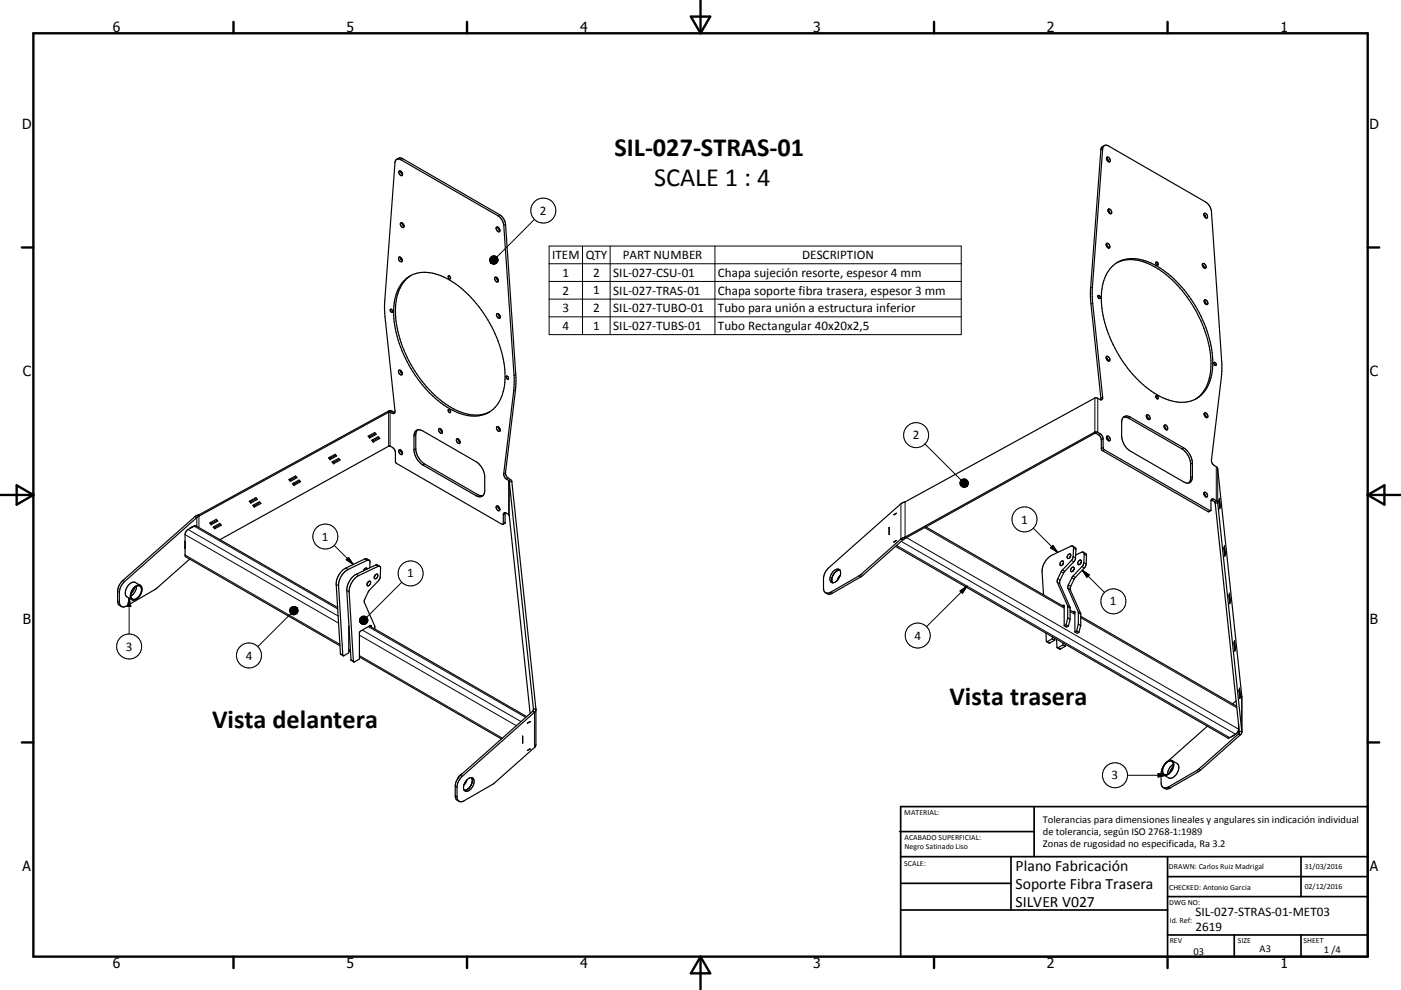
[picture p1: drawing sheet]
<svg xmlns="http://www.w3.org/2000/svg" width="420mm" height="297mm" viewBox="0 0 420 297" stroke-linecap="round" stroke-linejoin="round" font-family="sans-serif">
<g fill="none" stroke="#000" stroke-width=".36">
<path d="M118.9 47.8l.9-.4 .9 .2 29.1 16.8a4 4 0 0 1 1.8 2.9l3.1 47-.2 2.7-3 24.8a2.29 2.29 0 0 0 1.7 2.2l.3 .5M119.6 51.4a.85 .85 0 0 1 1 .3 .85 .85 0 0 1 0 1 .94 .94 0 0 1-1-1.3zM120.1 51.3l.6 1.1M331.1 43.7l-.8 .5-.2 .8-3.2 43.3 3.1 31.6M331.7 47.5l.6 1M331.8 47.2a.83 .83 0 0 1 .9 .4 .83 .83 0 0 1-.1 1 1.01 1.01 0 0 1-.8-1.4zM119.5 77.2a.81 .81 0 0 1 .9 .4 .81 .81 0 0 1 0 .9 1 1 0 0 1-.9-1.3zM120 77.2l.2 .6 .4 .4M120.1 66.9a.76 .76 0 0 1 .9 .4 .76 .76 0 0 1-.2 1 1.1 1.1 0 0 1-.7-1.4zM120.5 66.9l.6 1M148.8 68.2a.76 .76 0 0 1 .9 .4 .76 .76 0 0 1-.2 .9 1.11 1.11 0 0 1-.7-1.3zM149.3 68.2l.2 .6 .4 .4"/>
<path d="M331.6 73.3l.6 1.1M331.7 73.1a.77 .77 0 0 1 .9 .4 .77 .77 0 0 1-.2 .9 1.1 1.1 0 0 1-.7-1.3zM332.2 63l.5 .6 .1 .5M332.3 62.8a.76 .76 0 0 1 .9 .4 .76 .76 0 0 1-.3 .9l-.6-.6zM335.4 78.5a11.5 11.5 0 0 1 10.6 .9 36.4 36.4 0 0 1 17.6 30.4 11.4 11.4 0 0 1-5.2 10M335.4 78.5a12.5 12.5 0 0 1 10.9 1.6 36.7 36.7 0 0 1 16.8 30 11.4 11.4 0 0 1-4.7 9.6M335.4 78.5a10.8 10.8 0 0 0-5.2 10 36.7 36.7 0 0 0 10.1 24.6 21.4 21.4 0 0 0 13.9 7.6l2.2-.2 2-.7M346.6 78.6a.47 .47 0 0 1 .6 .3 .47 .47 0 0 1-.3 .6l-.3-.3zM360.5 79.4l.6 1M360.5 79.1a.76 .76 0 0 1 .9 .4 .76 .76 0 0 1-.2 1 1.09 1.09 0 0 1-.7-1.4zM360.9 64.3l.6 1.1M361 64.1a.83 .83 0 0 1 .9 .3 .83 .83 0 0 1-.1 1 .99 .99 0 0 1-.8-1.3z"/>
<path d="M117.1 92.8a.57 .57 0 0 1 .5 .3 .57 .57 0 0 1 0 .6l-.5-.4zM121 84.3a9.6 9.6 0 0 1 11.2-1.6 33.9 33.9 0 0 1 16.7 18.6 24.9 24.9 0 0 1 1.5 17.7 8.8 8.8 0 0 1-11.5 5.4 29.6 29.6 0 0 1-15.7-13.8 31.2 31.2 0 0 1-4.9-20.7 11.3 11.3 0 0 1 2.7-5.6zM123.2 82.7a11.9 11.9 0 0 0-4.7 10.6 36.6 36.6 0 0 0 17.6 29.4 11.6 11.6 0 0 0 10.7 .9M134.4 82.8a.46 .46 0 0 1 .6 .3 .46 .46 0 0 1-.2 .5l-.4-.3zM148.4 83.3a.77 .77 0 0 1 .9 .4 .77 .77 0 0 1-.2 .9 1.1 1.1 0 0 1-.7-1.3zM148.8 83.2l.2 .5 .4 .5M148.9 94.2a.76 .76 0 0 1 .9 .4 .76 .76 0 0 1-.2 .9 1.07 1.07 0 0 1-.7-1.3zM149.4 94.1l.6 1.1M329.2 88.7a.46 .46 0 0 1 .6 .3 .46 .46 0 0 1-.3 .5l-.3-.3zM361 90.3l.5 .5 .1 .5M361.1 90a.76 .76 0 0 1 .9 .4 .76 .76 0 0 1-.2 1 1.12 1.12 0 0 1-.7-1.4zM119.5 111.1a.77 .77 0 0 1 .9 .4 .77 .77 0 0 1-.2 1 1.09 1.09 0 0 1-.7-1.4z"/>
<path d="M120 111.1l.2 .7 .4 .3M151.8 112.9a.48 .48 0 0 1 .6 .2 .48 .48 0 0 1-.3 .6l-.3-.3zM331.6 107.2l.6 1.1M331.6 107.3a.45 .45 0 0 1 .5-.4 .45 .45 0 0 1 .4 .4 .54 .54 0 0 1 .3 .6 .54 .54 0 0 1-.6 .4M331.6 107.3l.2 .6 .4 .4M346.6 118.8a.46 .46 0 0 1 .6 .2 .46 .46 0 0 1-.3 .6l-.3-.3zM364 108.7a.46 .46 0 0 1 .6 .3 .46 .46 0 0 1-.3 .6l-.3-.3zM98.5 137.4l2-1.1 .4 .5-2 1.1zM98.8 137.2l.2 .3M99 137.5l-.1 .4M99.6 138.6l1.9-1.1 .5 .5-2 1.1zM99.9 138.4l.2 .3"/>
<path d="M100.1 138.7l-.1 .4M100.7 136.6l-1.7 .9M101.8 137.8l-1.7 .9M110.4 130.9l2-1.1 .4 .5-2 1.1zM110.7 130.7l.2 .3M110.9 131l-.1 .4M111.4 132.1l2-1.1 .5 .5-2 1.1zM111.7 131.9l.3 .3M112 132.2l-.1 .4M112.6 130.1l-1.7 .9M113.6 131.3l-1.6 .9M116.5 123.7l.5-.1 .9 .5 .5-.4"/>
<path d="M116.5 123.7l-56.9 31.1M116.6 123.2l-.1 .5M116.6 123.2h.7l1.1 .6M116.6 123.2l-56.9 31.2M118.4 123.7l-3.1-31.6 3.1-43.3a1.05 1.05 0 0 1 .6-1 1.05 1.05 0 0 1 1.2 .1l29.1 16.8a4 4 0 0 1 1.7 2.9l3.2 47-.2 2.7-3 24.8a2.14 2.14 0 0 0 1.5 2.1l.2 .4M119.6 135.1a.77 .77 0 0 1 1 .3 .77 .77 0 0 1-.3 1 1.09 1.09 0 0 1-.7-1.3zM120.1 135l.2 .7 .4 .3M124.6 129.4a1.7 1.7 0 0 1 2.2-.1l15.9 9.2a5.9 5.9 0 0 1 2.6 4.6v4.1a1.62 1.62 0 0 1-.7 1.7 1.62 1.62 0 0 1-1.9-.2l-15.9-9.2a5.8 5.8 0 0 1-2.7-4.6v-4.4zM125.2 129l-.5 1.2v4.4a5.8 5.8 0 0 0 2.6 4.6l15.9 9.2 1.6 .3M131.6 128.7a.77 .77 0 0 1 .9 .4 .77 .77 0 0 1-.2 .9 1.09 1.09 0 0 1-.7-1.3zM132 128.6l.6 1.1M134.4 122.9a.47 .47 0 0 1 .6 .3 .47 .47 0 0 1-.2 .6l-.4-.4z"/>
<path d="M136.9 131.7a.84 .84 0 0 1 .9 .4 .84 .84 0 0 1-.1 1 1.02 1.02 0 0 1-.8-1.4zM137.4 131.7l.1 .5 .4 .5M148.9 128.1a.76 .76 0 0 1 .9 .4 .76 .76 0 0 1-.2 .9 1.11 1.11 0 0 1-.7-1.3zM149.4 128l.1 .6 .5 .5M328.1 130.1l.4-.1 .8 .4 .6 .7 .3 .9v2.6l.3 .6 31.7 18.3 .8-.3M328.1 130.1l-56.8 31.5M328.2 129.6l.9 .1 1.4 1.1 .2 .9v2.6l.2 .5 32 18.4M328.2 129.6l-.1 .5M328.2 129.6l-56.9 31.5M331.7 131.2l.6 1M331.8 130.9a.83 .83 0 0 1 .9 .4 .83 .83 0 0 1-.1 1 1.02 1.02 0 0 1-.8-1.4zM336.8 125.2h.8l.8 .3 15.9 9.2a6.1 6.1 0 0 1 2.7 4.2v4.7l-.6 1.3"/>
<path d="M336.9 125l.8-.2 .9 .2 16.2 9.3a5.8 5.8 0 0 1 2.7 4.6v4.1a1.62 1.62 0 0 1-.8 1.7 1.62 1.62 0 0 1-1.9-.1l-15.9-9.2a5.8 5.8 0 0 1-2.6-4.6v-4.5zM343.7 124.8l.6 1M343.7 124.5a.83 .83 0 0 1 .9 .4 .83 .83 0 0 1 0 1 1.02 1.02 0 0 1-.9-1.4zM349 127.9l.5 .5 .1 .5M349 127.9a.45 .45 0 0 1 .4-.4 .45 .45 0 0 1 .5 .4 .55 .55 0 0 1 .2 .6 .55 .55 0 0 1-.5 .4M349 127.9l.6 1M361 124.2l.5 .5 .1 .6M361.1 124a.76 .76 0 0 1 .9 .4 .76 .76 0 0 1-.2 .9 1.12 1.12 0 0 1-.7-1.3zM56.9 158.5h.1M57.6 158.1l-.7 .4M58.5 155l-21.7 19.1a4.6 4.6 0 0 0-1.5 3.3v3.5l.4 .6 .7 .4M58.5 155l.5 .3"/>
<path d="M59 155.3l-21.6 19.2a4.8 4.8 0 0 0-1.6 3.2v3.2l.1 .5 .5 .5M59.6 154.8l-.6 .5M59.7 154.4l-.1 .4M59.7 154.4l-1.2 .6M62.9 156.9l1.9-1.1 .5 .5-2 1.1zM63.2 156.7l.2 .3M63.4 157l-.1 .4M63.9 158.1l2-1.1 .4 .6-1.9 1zM64.2 157.9l.2 .3M64.4 158.2v.4M65.1 156.1l-1.7 .9M66.1 157.3l-1.7 .9"/>
<path d="M74.7 150.4l2-1.1 .5 .5-2 1.1zM75.1 150.2l.2 .3M75.3 150.5l-.1 .4M75.8 151.6l2-1.1 .4 .6-2 1zM76.1 151.4l.2 .3M76.3 151.7l-.1 .4M76.9 149.6l-1.6 .9M78 150.8l-1.7 .9M86.6 143.9l2-1.1 .5 .5-2 1.1zM86.9 143.7l.3 .3M87.2 144l-.1 .4M87.7 145.1l1.9-1.1 .5 .5-2 1.1z"/>
<path d="M88 144.9l.2 .3M88.2 145.2l-.1 .4M88.8 143.1l-1.6 .9M89.9 144.3l-1.7 .9M148.8 151.9a.76 .76 0 0 1 .9 .4 .76 .76 0 0 1-.2 .9 1.12 1.12 0 0 1-.7-1.3zM149.3 151.8l.6 1.1M150.8 157.3h-.3l-31.7-18.3-.3-.4-.1-3.5-.6-.7-1-.6-50.9 28.1M151.4 153.8l1.1 .5 .2 .5 6.2 59.3M151.4 153.8l-.5 .5-.1 3M151.5 153.8l-.1 3.1-.6 .4M152.7 144.6l7.2 68.1M153.5 144.5l-.8 .1"/>
<path d="M153.5 144.5l7.2 68.2M266.5 158.3l.1 2zM268 154.4l.7-.4zM268 154.4h.1M277.6 158.1l41.5 23.9M360.9 148l.4 .4 .2 .7M361 147.8a.76 .76 0 0 1 .9 .4 .76 .76 0 0 1-.2 .9 1.07 1.07 0 0 1-.7-1.3zM363.1 150l1 .5 .2 .4M364.3 150.9l7.3 68.6M365.1 150.9h-.8M365.1 150.9l-.3-.6-.9-.5a.54 .54 0 0 0-.6-.1 .54 .54 0 0 0-.2 .6l-.2 2.9M365.1 150.9l7.2 68.5"/>
<path d="M365.5 150l.2 2.6zM365.6 149.5l.2 2.6zM365.7 152.4h-.1M365.8 151.9h.1M40.2 176.3a1.29 1.29 0 0 1 1.1-.8 1.29 1.29 0 0 1 1.2 .8 3.3 3.3 0 0 1-2.7 3.7 2.11 2.11 0 0 1-.1-3.2zM40.3 176.3l-1 1.7M40.3 176.3a1.1 1.1 0 0 1 1.2-.6 1.1 1.1 0 0 1 .9 .9 2.81 2.81 0 0 1-2.6 3.2 2.3 2.3 0 0 1 .5-3.5zM40.9 175.9a3.5 3.5 0 0 1-1.7 2.9M42.1 175.6l-1.5-.9a2.84 2.84 0 0 0-3 3l.3 1.2 1.7 1M55.5 162.4h.1M55.5 164.4v.1M56.9 167.7l-10.2 9-8.8 5.1-.8 .3-.7-.2"/>
<path d="M109.2 171.1l-.1 .1M109.4 170.6l-.2 .5M110.1 170.7a.52 .52 0 0 0-.6-.3 .52 .52 0 0 0-.4 .6M110.4 174.6l-.3 .5M110.5 174.5a.45 .45 0 0 1 .7 .1 .45 .45 0 0 1-.2 .6 .51 .51 0 0 1-.4 .5 .51 .51 0 0 1-.6-.3zM110.7 168.1l-.7-.5-.6 .1-5.7 2.7a5.7 5.7 0 0 0-2.9 4.9l1.3 20.8 .8 .6M110.9 170.3v-1.8l-.4-.5-6.1 2.8a5.7 5.7 0 0 0-2.9 5l1.4 21M112.5 172.5a.47 .47 0 0 1 .7-.2 .47 .47 0 0 1 0 .8l-.4 .5a.43 .43 0 0 1-.6-.1 .43 .43 0 0 1 .1-.6zM112.5 172.5l-.3 .5M113.8 169.9h-.5l-5.7 2.8a5.8 5.8 0 0 0-2.9 4.9l1.3 21M113.8 169.9l.3 .4-.2 3.3-3.4 3.8-1.3 3 3.1 7.4 .1 .9M113.9 169.9l-1.1-.5-6 2.9a5.8 5.8 0 0 0-2.8 4.9l1.2 20.8 .9 .6"/>
<path d="M247.5 177.8l-.3-.3-.3-.7v-3.2a4.6 4.6 0 0 1 1.6-3.3l21.8-19.3 57.9-31.6h.7l.8 .4a.58 .58 0 0 0 .7 0 .58 .58 0 0 0 .2-.6l-3.2-31.2 3.2-43.3a1.05 1.05 0 0 1 .6-1.1 1.05 1.05 0 0 1 1.1 .2l29.1 16.8a3.9 3.9 0 0 1 1.8 2.9l3.1 46-.1 3.7-3 24.8a2.22 2.22 0 0 0 1.6 2.1l.3 .6 7.2 68.3v10.6M249.4 174.4l.2 .4zM249.7 172.6l-.3 1.8M250 171.3a1.14 1.14 0 0 1 1.5-.5 1.14 1.14 0 0 1 .5 1.5 2.55 2.55 0 0 1-2.7 2.5 2.42 2.42 0 0 1 .7-3.5zM250.1 172l-.4 .6M250.1 172l-.3 .6M250.6 171.5l-.5 .5M250.8 171.3l-.2 .2M251.3 171.1l-.7 .4M251.8 171l-.5 .1M251.8 171.1h-.5M251.9 172.5l-.9 1.7"/>
<path d="M268 162.6h.1M268.5 163.9l99.6 57.5h.4l2.3-1.4 .5-.8v-1.9M268.7 162.2l-.7 .4M270.1 161.7l-12.3 10.9-8.8 5.1-.8 .3-.7-.2M270.1 161.7l.5 .3M270.6 162l-12.2 10.9-8.8 5.1-1.1 .3-1-.5M271.3 161.6l-.7 .4M271.3 161.1v.5M271.3 161.1l-1.2 .6M312.9 178.4l-.5-6.9a5.8 5.8 0 0 1 2.9-4.9l5.9-2.8 .6 .3-.2 3.5-3.4 3.7-1.3 3 3.2 7.5v3.6M318.1 168.6a.47 .47 0 0 1 .7-.2 .47 .47 0 0 1-.1 .7l-.3 .5-.5 .1-.1-.6zM318.8 168.9l-.3 .6"/>
<path d="M320.2 166.5a.48 .48 0 0 1 .8-.2 .48 .48 0 0 1-.1 .7l-.4 .5h-.4l-.2-.5zM321 166.8l-.3 .5M321.4 170.3a.41 .41 0 0 1 .6-.1 .41 .41 0 0 1 0 .6 .55 .55 0 0 1-.3 .7 .55 .55 0 0 1-.7-.3zM321.6 163.8l.8 .5 .2 .4-.2 3.1-.5 .8-3 3.1-1.2 3 3.1 7.6v3.5M322 170.8l-.3 .5M324.2 168.7a.4 .4 0 0 0-.1-.6 .4 .4 0 0 0-.6 .1 .72 .72 0 0 0-.4 .5 .72 .72 0 0 0 .3 .7l.5-.2M324.2 168.7l-.3 .5M324.2 168.6l-.3 .6M324.8 165.7l.3 .6-.3 3.1-3.3 3.6-1.4 3.2 3.2 7.5v3.5M324.8 165.7h-.6l-1.7 .8M324.8 165.7l.8 .5 .1 .3-.2 3.3-3.4 3.8-1.3 3 3.2 7.5v3.6M367 164.3l.2 2.6z"/>
<path d="M367.1 163.7l.2 2.6zM367.1 166.7h.1M367.3 166.1h.1M368.5 178.5l.2 2.6zM368.6 178l.2 2.6zM101.2 182.3l-42.4-24.5h-.7l-1.9 1.2-.6 .7-.1 6.8 .3 .6 46.1 26.6M104.6 195.3l.5 .3M104.6 187.8v8.1l-1.7 .9M107.8 197.1l42.6 24.6M110.8 187.8l47.1 27.2M111.3 188.1v-.4h-.3l-3.2 2v8l-1.8 .9M313.6 189.9l.2 2.6 1.7-.9"/>
<path d="M315.5 191.6l.7 .5M315.5 191v.6M316.2 192.1l-1.5 .8-.9-.4M316.2 191.4v.7M316.7 191.8l.3 2.5M318.5 181.7h.6v6M318.7 193.5l-1.7 .8M318.7 193.5l.7 .4M318.7 192.9v.6M319.1 187.7l.7 .4 .5-.3M319.4 193.9l-1.6 .9-.8-.5M319.4 193.3v.6"/>
<path d="M319.6 187.4l-.5 .3M319.6 187.4l.7 .4M320.1 185.4l-.5 2M320.1 185.4l.7 .4M320.8 183.1l1.5 .8M320.8 185.8l-.5 2M321.7 183.6l.4-.2 .2 .3v5.9M322.3 189.6l.7 .4 .5-.3M322.8 189.3l-.5 .3M322.8 189.3l.7 .4M323.3 187.2l-.5 2.1M323.3 187.2l.7 .5"/>
<path d="M324 184.9l46.8 27M324 187.7l-.5 2M368.7 180.9h.1M368.8 180.3h.1M370 192.7l.2 2.7zM370.1 192.2l.2 2.6zM370.2 195.1h.1M370.4 194.6h-.1M158.1 216.9l.7-.4zM158.8 216.5v.1M159.7 213.4l-21.9 19.4a4.5 4.5 0 0 0-1.3 3.1l.1 3.4 .3 .7 .7 .4M159.7 213.4l.5 .3"/>
<path d="M159.9 212.7l-.2 .7M160.2 213.7l-21.6 19.2a4.7 4.7 0 0 0-1.6 3.3v3.1l.6 1.1M160.7 212.7v10.7l-.3 .7-12.4 11-9.1 5.3-.8 .1-.5-.1M160.7 213l-.5 .7M160.7 212.7h-.8M362 217.9l-11.7 10.3M370.6 210.2l-1.1 1M371.5 207l.2 2.6zM371.6 219.5l-.3 .6M371.6 206.5l.2 2.6zM371.7 209.4h.1M371.8 208.8h.1"/>
<path d="M372.3 219.4l-.7 .1M372.3 219.4l-.1 .6-.3 .5M138.7 232.1l-1 .8-.6 .9M139.2 237.1l.4-.1zM140 233.9l-1 1.7M141.4 233.3a1.59 1.59 0 0 1 .3 2.6 1.7 1.7 0 0 1-2.6 1.1l-.1-1.4M141.4 233.3a2.91 2.91 0 0 0-2.4 2.3M141.4 233.3a3.1 3.1 0 0 1-1.7 3.8M156.7 220.9v2zM158.1 225.1l.7-.4zM158.1 225.1v.1M348.7 230l-.2 .4"/>
<path d="M349.4 229.2a1.32 1.32 0 0 1 2.2-.5 2.94 2.94 0 0 1-2.3 3.7 1.83 1.83 0 0 1-.1-3zM350.3 228.3a4.8 4.8 0 0 0-2.2 3.7v3.2l.6 1.1M351.4 228.2l1.5 .9a2.83 2.83 0 0 1-1.1 4l-1 .4-1.9-1M351.5 228.2a2.94 2.94 0 0 1-2.6 4.3 1.73 1.73 0 0 1-.4-2M351.5 228.2l-.7-.1-.5 .2M351.6 230.1l-.9 1.7M351.7 229.3a3.5 3.5 0 0 0-1.6 2.9M369.2 221l.7-.4zM369.2 221h.1M371.3 220.1l-12.2 10.9-8.8 5.1-.9 .3-.7-.1M371.3 220.1l.6 .4M371.9 220.5l-12.6 11-8.8 5.1-.8 .1-1-.4"/>
</g>
<g fill="none" stroke="#000" stroke-width=".3">
<path d="M120.7 47.6l-.5 .3M330.6 44.7l-.5 .3M149.8 64.4l-.5 .3M151.6 67.3l-.6 .3M160.2 65.8l-11.2 11.3M164.6 73.8h123.6v26.6h-123.6zM164.6 79.1h123.6M174.6 73.8v26.6M182.9 73.8v26.6M214.3 73.8v26.6M164.6 84.4h123.6M164.6 89.7h123.6"/>
<path d="M164.6 95.1h123.6M327.5 86.1l-.5 .3M327.6 90.9l-.5 .3M154.5 117l-.5 .3M154.6 112.3l-.5 .3M328.2 119.4v10.2M329.1 119.5v10.2l-.5 .3M330.6 119.2l-.5 .3M116.5 123.7v10.2M117.5 123.3l-.5 .3v10.2M118.1 123.7l-.6 .3M124.7 130.5l-.6 .3"/>
<path d="M124.7 134.6l-.6 .3M127.3 139.2l-.5 .3M277.3 133.2l10.9 10.8M329.8 130.1l-.5 .3M330.7 131.7l-.5 .3M330.7 134.3l-.5 .3M331.1 134.9l-.6 .3M338.9 125.2l-.5 .3M354.8 134.3l-.5 .4M357.5 138.9l-.5 .4M56.4 158.9l45 25.9M58.1 157.8l43.2 24.9"/>
<path d="M59 155.3v2.6M59.6 154.8v3.5M143.2 148.4l-.5 .3M151.4 154.2l-.5 .3M151.4 156.8l-.5 .3M151.5 141.8l-.5 .3M152.4 143.5l-.5 .3M152.7 144.6v10.2M153 143.8l-.5 .4v10.1M270.1 151.1v10.6M271.3 150.6v10.5M277.2 158.3l41.9 24.2"/>
<path d="M309.8 158.5l7.3 7.2M357.5 143l-.5 .3M362.7 153.2l-.5 .3M363.9 149.8l-.5 .3M364.7 140v10.2l-.6 .3M365.1 140.7v10.2M35.3 177.4l.5 .3M36.8 174.1l.6 .4M38.7 179.5v10.7M38.7 179.5l.5 2.4h-1zM55.5 160.4l46 26.5M55.5 166.5l46.4 26.8"/>
<path d="M100.2 163.6l5.7 5.7M100.8 175.3l.7 .5M103.7 170.4l.7 .4M103.8 167.9l.7-.7 1.4 2.1zM104 177.2l.7 .4M106.8 172.3l.8 .4M109.4 167.7l.7 .4M112.6 169.5l.7 .4M120.5 174.7l-10.6 10.5M249 177.7l.6 .3M257.6 172.8l.5 .3M258.1 172.3l.5 .4"/>
<path d="M268.8 163.6l99.9 57.7M270.2 162.4l100.2 57.9M271.8 161.3l99.5 57.5M287.8 177.3l2.1-1.4-1.4 2.1zM289.9 175.9l-12.1 12.1M315 164.3l.7-.7 1.4 2.1zM317 174.7l.7 .4M317.1 173.6l.7 .4M318.1 171.5l.7 .4M318.5 171l.7 .4M320.2 176.6l.7 .4M320.3 175.5l.7 .4"/>
<path d="M321.2 168.2l.7 .4M321.3 173.4l.7 .4M321.7 172.8l.7 .4M321.7 166.9l.8 .4M321.8 164.5l.8 .4M324.4 170l.7 .4M324.5 171.1l6.6 6.7M324.5 171.1l2.1 1.4-.7 .7zM324.9 168.8l.7 .4M325.1 166.3l.7 .4M35.3 180.3l.5 .3M87.2 184.1l-9.9 9.9"/>
<path d="M102.1 196.1l.7 .4M104.6 188.7l.1 .1M104.6 194.8l.5 .3M105.2 198l.7 .4M107.8 190.6l47 27.1M107.8 196.7l42.8 24.7M108.6 189l47.6 27.5M110.4 188l47.2 27.2M111 187.7l.3 .2M314 192.5l.8 .4M317.3 194.3l.6 .4M318.7 181.6l.4 .2"/>
<path d="M320.1 181.7l.7 .4M320.1 182l.7 .4M320.8 183.5l1.5 .8M321.9 183.5l.4 .2M323.2 183.5l.8 .4M323.3 183.9l.7 .4M324 185.3l46.8 27M159.9 212.7v.3M160.2 213.7v10.6M371.3 217.5v2.6M372.3 208.8v10.6M136.5 235.9l.5 .3"/>
<path d="M136.5 238.7l.5 .3M138.1 232.6l.5 .3M338 232.6h11.7M347.2 232.1l2.5 .5-2.5 .5zM350.3 236.1l.5 .3M358.8 231.2l.5 .3M359.3 230.8l.6 .3"/>
<circle cx="162.9" cy="63.2" r="3.8"/>
<circle cx="274.7" cy="130.5" r="3.8"/>
<circle cx="307.2" cy="155.8" r="3.8"/>
<circle cx="97.5" cy="161" r="3.7"/>
<circle cx="123.1" cy="172" r="3.8"/>
<circle cx="38.7" cy="193.9" r="3.8"/>
<circle cx="74.6" cy="196.6" r="3.8"/>
<circle cx="275.1" cy="190.7" r="3.8"/>
<circle cx="333.8" cy="180.4" r="3.8"/>
<circle cx="334.3" cy="232.6" r="3.7"/>
</g>
<g fill="#000">
<circle cx="57.6" cy="158.1" r=".18"/>
<circle cx="268" cy="154.4" r=".18"/>
<circle cx="268" cy="162.6" r=".18"/>
<circle cx="158.8" cy="216.6" r=".18"/>
<circle cx="158.8" cy="224.7" r=".18"/>
</g>
<g fill="none" stroke="#000" stroke-width=".71">
<path d="M10 10h400v277h-400zM70 6.6v3.4M140 6.6v3.4M207.1 5h5.8l-2.9 5zM210 0v10M280 6.6v3.4M350 6.6v3.4M6.6 74.2h3.4M410 74.2h3.5M0 148.5h10M5 145.6l5 2.9-5 2.9zM410 148.5h10.1"/>
<path d="M410 148.5l5.1-2.9v5.8zM6.6 222.7h3.4M410 222.7h3.5M70 287v3.4M140 287v3.4M210 287v10M210 287l2.9 5h-5.8zM280 287v3.4M350 287v3.4"/>
</g>
<g fill="none" stroke="#000" stroke-width=".51">
<path d="M269.7 249.5h40.3M270 242h140v45h-140zM270 257h140M303.1 257v16M310 242v15M350 257v30M390.1 257v12M270 265h33.1M270 273h80M350 269h60M350 263h60M350 280.5h60"/>
<path d="M370 280.5v6.5M390.1 280.5v6.5"/>
</g>
<g fill="#000" stroke="#000" stroke-width=".3">
<path d="M147.2 78.9l.4 .3zM147.2 78.9l.7 .3zM147.2 78.9l1 .3zM147.2 78.9l1.3 .3zM147.2 78.9l1.5 .2zM147.2 78.9h1.7l-.2 .2zM147.2 78.9l1.9-.2-.2 .2zM147.2 78.9l2-.4-.1 .2zM147.2 78.9l2.1-.7-.1 .3zM147.2 78.9l2.1-.9v.2zM147.2 78.9l2.1-1.2v.3zM147.2 78.9l2-1.5 .1 .3z"/>
<path d="M147.2 78.9l1.9-1.7 .1 .2zM148.9 77l.2 .2-1.9 1.7zM148.6 76.9l.3 .1-1.7 1.9zM148.4 76.8l.2 .1-1.4 2zM148.1 76.7l.3 .1-1.2 2.1zM147.8 76.8l.3-.1-.9 2.2zM147.6 76.8h.2l-.6 2.1zM147.4 77l.2-.2-.4 2.1zM147.2 77.1l.2-.1-.2 1.9zM147.2 77.1v1.8l-.2-1.5zM147 77.4l.2 1.5-.3-1.3zM146.9 77.6l.3 1.3z"/>
<path d="M146.8 77.9l.4 1zM146.8 78.2l.4 .7zM146.9 78.4l.3 .5zM147 78.7l.2 .2zM290.2 145.3l-.3 .5zM290.3 145.1l-.4 .7zM290.3 144.8l-.4 1zM290.2 144.6l-.3 1.2zM290.1 144.3l-.2 1.5zM290 144.1l.1 .2-.2 1.5zM289.8 143.9l.2 .2-.1 1.7zM289.5 143.8l.3 .1 .1 1.9z"/>
<path d="M289.3 143.7l.2 .1 .4 2zM289 143.7h.3l.6 2.1zM288.8 143.7h.2l.9 2.1zM288.5 143.8l.3-.1 1.1 2.1zM288.3 143.9l.2-.1 1.4 2zM288.1 144.2l.2-.3 1.6 1.9zM288.1 144.2l1.8 1.6-2-1.4zM287.9 144.4l2 1.4-2.1-1.2zM287.8 144.6l2.1 1.2-2.1-.9zM287.8 144.9l2.1 .9-2.1-.6zM287.8 145.2l2.1 .6-2-.4zM287.9 145.4l2 .4-1.9-.2z"/>
<path d="M288 145.6l1.9 .2-1.7 .1zM288.2 145.9l1.7-.1-1.5 .2zM288.4 146l1.5-.2-1.2 .3zM288.7 146.1l1.2-.3zM288.9 146.2l1-.4zM289.2 146.2l.7-.4zM289.5 146.1l.4-.3zM289.7 146l.2-.2zM103.8 167.9l.7-.7 1.4 2.1zM287.8 177.3l2.1-1.4-1.4 2.1zM315.7 163.6l1.4 2.1-2.1-1.4zM324.5 171.1l2.1 1.4-.7 .7z"/>
<path d="M38.7 179.5l.5 2.4h-1zM88.5 182l.5 .3zM88.2 182l.8 .3zM88 181.9l1 .4zM87.7 182l1.3 .3zM87.5 182.1l.2-.1 1.3 .3zM87.3 182.3l.2-.2 1.5 .2zM87.3 182.3h1.7l-1.9 .2zM87.1 182.5l1.9-.2-2.1 .4zM86.9 182.7l2.1-.4-2.2 .7zM86.8 183l2.2-.7-2.2 .9zM86.8 183.2l2.2-.9-2.1 1.2z"/>
<path d="M86.9 183.5l2.1-1.2-2 1.5zM87 183.8l2-1.5-1.9 1.7zM87.1 184l1.9-1.7-1.7 1.9zM89 182.3l-1.5 2-.2-.1zM89 182.3l-1.2 2.1-.3-.1zM89 182.3l-1 2.2-.2-.1zM89 182.3l-.7 2.1-.3 .1zM89 182.3l-.4 2.1h-.3zM89 182.3l-.2 1.9-.2 .2zM89 182.3v1.7l-.2 .2zM89 182.3l.2 1.5-.2 .2zM89 182.3l.3 1.3-.1 .2z"/>
<path d="M89 182.3l.3 1.3zM89 182.3l.3 1zM89 182.3l.3 .7zM89 182.3l.3 .5zM89 182.3l.1 .2zM108.2 186.9l.4 .4zM108.2 186.9l.7 .4zM108.2 186.9l1 .4zM108.2 186.9l1.2 .4zM108.2 186.9l1.5 .3-.3 .1zM108.2 186.9l1.7 .1-.2 .2zM108.2 186.9l1.9-.1-.2 .2z"/>
<path d="M108.2 186.9l2-.3-.1 .2zM108.2 186.9l2.1-.6-.1 .3zM108.2 186.9l2.1-.9v.3zM108.2 186.9l2.1-1.1v.2zM108.2 186.9l2-1.4 .1 .3zM108.2 186.9l1.8-1.6 .2 .2zM109.8 185.1l.2 .2-1.8 1.6zM109.6 184.9l.2 .2-1.6 1.8zM109.4 184.9h.2l-1.4 2zM109.1 184.8l.3 .1-1.2 2zM108.8 184.8h.3l-.9 2.1zM108.6 184.9l.2-.1-.6 2.1z"/>
<path d="M108.3 185.1l.3-.2-.4 2zM108.1 185.3l.2-.2-.1 1.8zM108.1 185.3l.1 1.6-.2-1.4zM108 185.5l.2 1.4zM107.9 185.7l.3 1.2zM107.8 186l.4 .9zM107.8 186.2l.4 .7zM107.9 186.5l.3 .4zM108 186.7l.2 .2zM347.2 232.1l2.5 .5-2.5 .5z"/>
</g>
<g font-size="7.9">
<text x="184.2" y="46.7">SIL-027-STRAS-01</text>
<text x="196.1" y="55.7">SCALE 1 : 4</text>
<text x="284.6" y="211.6">Vista trasera</text>
<text x="63.6" y="218.5">Vista delantera</text>
</g>
<g font-size="4.7">
<text x="304.5" y="261.2">Plano Fabricación</text>
<text x="304.5" y="266.6">Soporte Fibra Trasera</text>
<text x="304.5" y="272">SILVER V027</text>
</g>
<g font-size="4.2">
<text x="33.9" y="9.6">6</text>
<text x="103.9" y="9.6">5</text>
<text x="173.9" y="9.6">4</text>
<text x="243.8" y="9.6">3</text>
<text x="313.9" y="9.6">2</text>
<text x="383.9" y="9.6">1</text>
<text x="6.7" y="38.7">D</text>
<text x="410.5" y="38.7">D</text>
<text x="6.9" y="112.9">C</text>
<text x="410.7" y="112.9">C</text>
<text x="6.9" y="187.1">B</text>
<text x="410.7" y="187.1">B</text>
<text x="6.8" y="261.4">A</text>
<text x="410.7" y="261.4">A</text>
<text x="33.9" y="290.4">6</text>
<text x="103.9" y="290.4">5</text>
<text x="173.9" y="290.4">4</text>
<text x="243.8" y="290.4">3</text>
<text x="313.9" y="290.4">2</text>
<text x="383.9" y="290.4">1</text>
</g>
<g font-size="3.9">
<text x="161.9" y="64.4">2</text>
<text x="165.5" y="77.7">ITEM</text>
<text x="175.6" y="77.7">QTY</text>
<text x="186.7" y="77.7">PART NUMBER</text>
<text x="240.5" y="77.7">DESCRIPTION</text>
<text x="168.7" y="83.1">1</text>
<text x="177.8" y="83.1">2</text>
<text x="183.8" y="83.1">SIL-027-CSU-01</text>
<text x="215.2" y="83.1">Chapa sujeción resorte, espesor 4 mm</text>
<text x="168.7" y="88.4">2</text>
<text x="177.8" y="88.3">1</text>
<text x="183.8" y="88.4">SIL-027-TRAS-01</text>
<text x="215.2" y="88.5">Chapa soporte fibra trasera, espesor 3 mm</text>
<text x="168.7" y="93.6">3</text>
<text x="177.8" y="93.6">2</text>
<text x="183.8" y="93.6">SIL-027-TUBO-01</text>
<text x="215.2" y="93.7">Tubo para unión a estructura inferior</text>
<text x="168.7" y="99">4</text>
<text x="177.8" y="99">1</text>
<text x="183.8" y="99">SIL-027-TUBS-01</text>
<text x="215.2" y="99.1">Tubo Rectangular 40x20x2,5</text>
<text x="273.6" y="131.8">2</text>
<text x="306.2" y="157.1">1</text>
<text x="96.5" y="162.2">1</text>
<text x="122.1" y="173.2">1</text>
<text x="332.7" y="181.6">1</text>
<text x="274.2" y="191.9">4</text>
<text x="37.8" y="195.2">3</text>
<text x="73.7" y="197.9">4</text>
<text x="333.2" y="233.8">3</text>
<text x="358.4" y="274.9">SIL-027-STRAS-01-MET03</text>
<text x="358.4" y="279.4">2619</text>
</g>
<g font-size="3.1">
<text x="312.7" y="246.8">Tolerancias para dimensiones lineales y angulares sin indicación individual</text>
<text x="312.7" y="250.4">de tolerancia, según ISO 2768-1:1989</text>
<text x="312.7" y="254">Zonas de rugosidad no especificada, Ra 3.2</text>
<text x="357.8" y="286.5">03</text>
<text x="377.6" y="285.6">A3</text>
<text x="396.9" y="285.9">1 /4</text>
</g>
<g font-size="2.4">
<text x="271.1" y="244.4">MATERIAL:</text>
<text x="271.2" y="252">ACABADO SUPERFICIAL:</text>
<text x="271.2" y="254.7">Negro Satinado Liso</text>
<text x="271.1" y="259.7">SCALE:</text>
<text x="350.4" y="260.8">DRAWN: Carlos Ruiz Madrigal</text>
<text x="391.1" y="260.6">31/03/2016</text>
<text x="350.5" y="267">CHECKED: Antonio Garcia</text>
<text x="391.2" y="266.7">02/12/2016</text>
<text x="350.5" y="271.4">DWG NO:</text>
<text x="350.7" y="276.9">Id. Ref:</text>
<text x="350.7" y="282.8">REV</text>
<text x="371.1" y="282.9">SIZE</text>
<text x="390.8" y="283">SHEET</text>
</g>
</svg>
